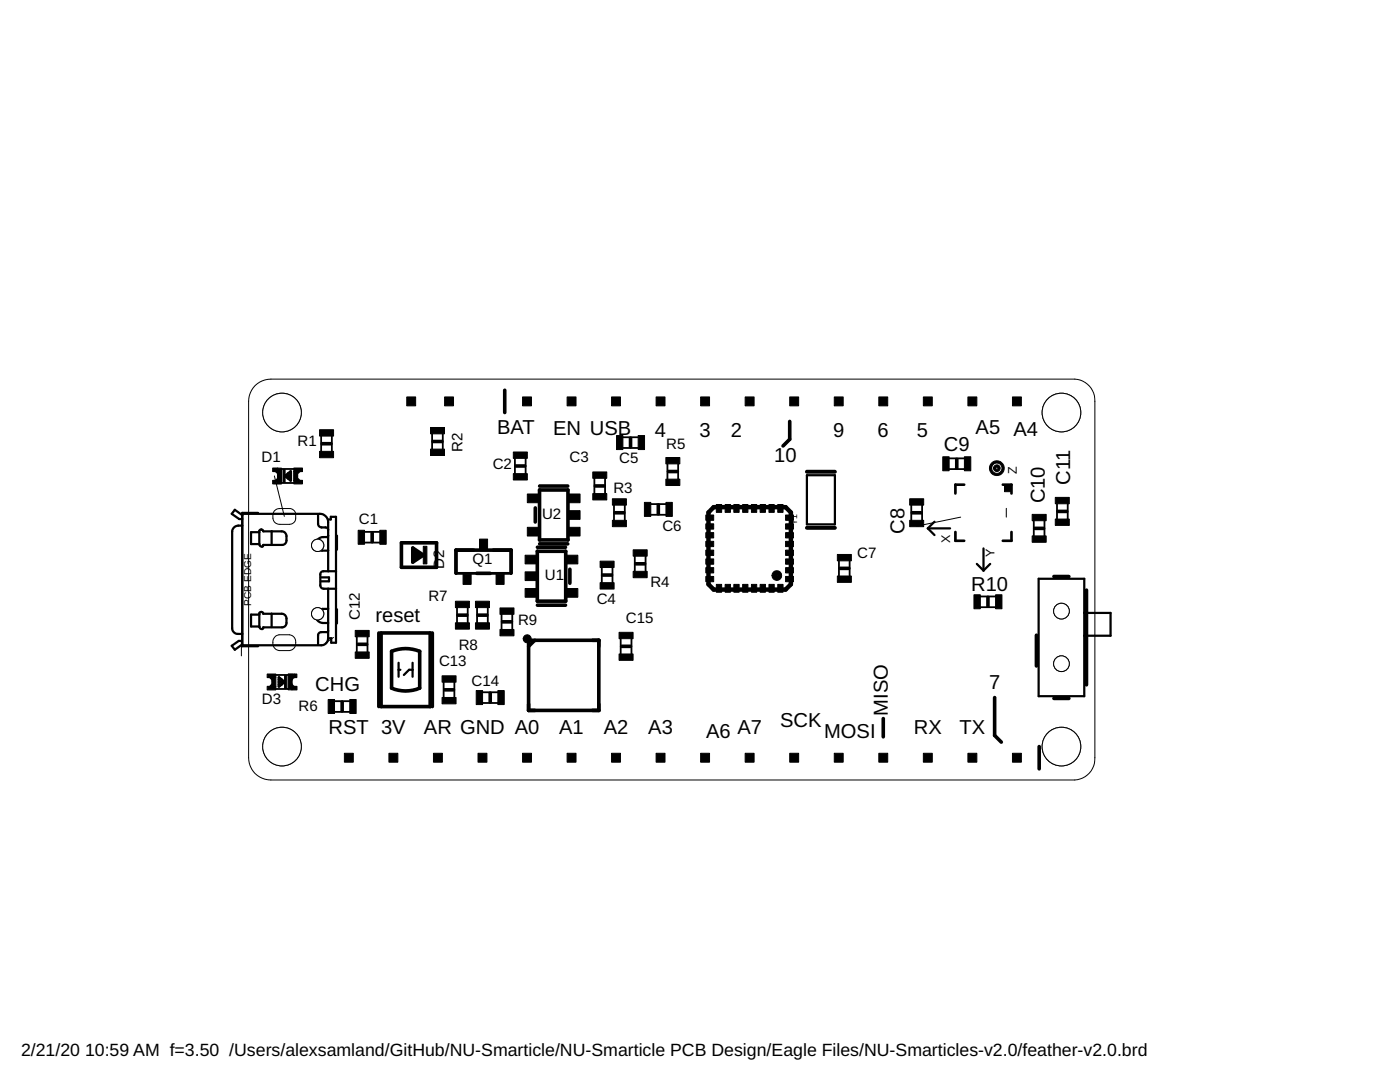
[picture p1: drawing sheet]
<svg xmlns="http://www.w3.org/2000/svg" width="279mm" height="216mm" viewBox="0 0 279 216" stroke-linecap="round" stroke-linejoin="round" font-family="sans-serif">
<g fill="none" stroke="#000" stroke-width=".72">
<path d="M100.7 77.9v4.4M64.3 88.5h1.8M86.4 88.1h1.8M103 93h1.7M107.7 97.8h5.6v9.9h-5.6zM107.7 97h5.6M118.8 97h1.8M125.8 87.4v1.8M133.4 94.1h1.8M157.6 84.1v3.6l-1.3 1.3M190.9 91.7v1.7M74.3 106.3v1.8"/>
<path d="M80.1 108.3h7v4.9h-7zM82.4 109.3l2.1 1.5-2.1 1.4zM82.9 110l1.1 .8-1.1 .7zM82.9 110.8h1M82.9 110.1h.1M91 114.4v-4.6h11v4.6M95.1 114.4h2.7M106.8 101.3v2.9M107.2 110h5.7v10h-5.7zM107.3 109.2h5.6M107.7 108.5h5.6M113.7 113.6v2.8"/>
<path d="M120.3 114.7h1.7M122.7 102.3h1.8M126.9 112.5h1.8M131.4 100.8v1.7M167.6 113.4h1.8M182.1 102.3h1.7M197.2 119.2v1.8M206.5 105.4h1.8M210.3 115h3M211.1 102h1.8M216.8 117.8v18.9M71.4 128.6h1.8"/>
<path d="M75.6 126.3v14.7M76.1 126.3h9.8v14.7h-9.8zM78.1 130a7.4 7.4 0 0 1 5.7 0v7.3a7.2 7.2 0 0 1-5.7 0zM86.3 126.3v14.7M88.7 137.6h1.8M91.4 122.7h1.8M95.4 122.7h1.8M97.8 138.3v1.8M100.3 124.1h1.8M105.5 127.8h14v14h-14zM106.7 127.8l-1.2 1.2M107.3 120.8h5.6"/>
<path d="M124.1 129h1.7M198.5 139.2v7.5l1.3 1.4M206.8 126.7v6.2M210.3 139.4h3M68.3 140.1v1.8M176.3 143.4v3.6M207.4 149v4.4"/>
</g>
<g fill="#000" stroke="#000" stroke-width=".2">
<path d="M81.2 79.2h1.8v1.8h-1.8zM88.7 79.2h1.8v1.8h-1.8zM104.3 79.2h1.8v1.8h-1.8zM113.2 79.2h1.8v1.8h-1.8zM122 79.2h1.8v1.8h-1.8zM130.9 79.2h1.8v1.8h-1.8zM139.8 79.2h1.8v1.8h-1.8zM148.7 79.2h1.8v1.8h-1.8zM157.6 79.2h1.8v1.8h-1.8zM166.5 79.2h1.8v1.8h-1.8zM175.4 79.2h1.8v1.8h-1.8zM184.3 79.2h1.8v1.8h-1.8z"/>
<path d="M193.2 79.2h1.7v1.8h-1.7zM202.1 79.2h1.7v1.8h-1.7zM54.4 95.8h.5v.8h-.5zM54.4 93.4h1.1v.7h-1.1zM54.9 96.4h1.3v.1h-1.3zM55.3 95.8h.2v.1h-.2zM55.4 93.4h.8v3.1h-.8zM56.5 93.6h.4v2.7h-.4zM58.6 94h.8v1.9h-.8zM58.6 95.8h1.8v.8h-1.8zM58.6 93.4h1.8v.7h-1.8zM59.3 95.6h.4v.3h-.4z"/>
<path d="M59.3 94h.4v.4h-.4zM63.8 90.1h2.8v1.2h-2.8zM63.8 85.7h2.8v1.3h-2.8zM85.9 89.6h2.8v1.3h-2.8zM85.9 85.3h2.8v1.3h-2.8zM102.4 94.5h2.8v1.3h-2.8zM102.4 90.2h2.8v1.3h-2.8zM105.2 98.6h2.3v1.7h-2.3zM113.5 98.6h2.3v1.7h-2.3zM118.3 94.2h2.8v1.2h-2.8zM118.3 98.5h2.8v1.3h-2.8zM122.2 99.5h2.8v1.3h-2.8z"/>
<path d="M123 86.9h1.3v2.8h-1.3zM127.4 86.9h1.2v2.8h-1.2zM132.9 95.6h2.8v1.3h-2.8zM132.9 91.3h2.8v1.3h-2.8zM181.5 99.5h2.8v1.3h-2.8zM188.2 91.1h1.2v2.8h-1.2zM192.5 91.1h1.2v2.8h-1.2zM200.5 96.7h1.4v1.4h-1.4zM210.6 99.3h2.8v1.2h-2.8zM71.5 105.8h1.2v2.8h-1.2zM75.8 105.8h1.3v2.8h-1.3zM84.5 109h.7v3.5h-.7z"/>
<path d="M90.9 120h2.8v1.2h-2.8zM92.4 114.6h1.6v2h-1.6zM94.9 120h2.8v1.2h-2.8zM95.7 107.6h1.6v2h-1.6zM99 114.6h1.6v2h-1.6zM104.8 110.8h2.3v1.7h-2.3zM104.8 114.1h2.3v1.7h-2.3zM104.8 117.4h2.3v1.8h-2.3zM105.2 105.2h2.3v1.8h-2.3zM113 117.4h2.3v1.8h-2.3zM113 110.8h2.3v1.7h-2.3zM113.5 105.2h2.3v1.8h-2.3z"/>
<path d="M113.5 101.9h2.3v1.7h-2.3zM119.8 112h2.8v1.2h-2.8zM119.8 116.3h2.8v1.2h-2.8zM122.2 103.8h2.8v1.3h-2.8zM126.4 114h2.8v1.3h-2.8zM126.4 109.7h2.8v1.3h-2.8zM128.6 100.2h1.3v2.8h-1.3zM132.9 100.2h1.3v2.8h-1.3zM140.9 102.8h1.5v1h-1.5zM140.9 104.5h1.5v1.1h-1.5zM140.9 106.3h1.5v1h-1.5zM140.9 108h1.5v1.1h-1.5z"/>
<path d="M140.9 109.8h1.5v1h-1.5zM140.9 111.5h1.5v1.1h-1.5zM140.9 113.3h1.5v1h-1.5zM140.9 115h1.5v1.1h-1.5zM143 100.7h1v1.5h-1zM143 116.6h1v1.6h-1zM144.7 100.7h1.1v1.5h-1.1zM144.7 116.6h1.1v1.6h-1.1zM146.5 100.7h1v1.5h-1zM146.5 116.6h1v1.6h-1zM148.2 100.7h1.1v1.5h-1.1zM148.2 116.6h1.1v1.6h-1.1z"/>
<path d="M150 100.7h1v1.5h-1zM150 116.6h1v1.6h-1zM151.7 100.7h1.1v1.5h-1.1zM151.7 116.6h1.1v1.6h-1.1zM153.5 100.7h1v1.5h-1zM153.5 116.6h1v1.6h-1zM155.2 100.7h1.1v1.5h-1.1zM155.2 116.6h1.1v1.6h-1.1zM156.8 115h1.5v1.1h-1.5zM156.8 113.3h1.5v1h-1.5zM156.8 111.5h1.5v1.1h-1.5zM156.8 109.8h1.5v1h-1.5z"/>
<path d="M156.8 108h1.5v1.1h-1.5zM156.8 106.3h1.5v1h-1.5zM156.8 104.5h1.5v1.1h-1.5zM156.8 102.8h1.5v1h-1.5zM167.1 110.6h2.8v1.3h-2.8zM167.1 114.9h2.8v1.3h-2.8zM181.5 103.8h2.8v1.3h-2.8zM194.4 118.7h1.2v2.8h-1.2zM198.7 118.7h1.3v2.8h-1.3zM206 106.9h2.8v1.3h-2.8zM206 102.6h2.8v1.3h-2.8zM210.6 103.6h2.8v1.2h-2.8z"/>
<path d="M53.3 134.5h1.8v.7h-1.8zM53.3 136.9h1.8v.8h-1.8zM54 135.1h.4v.4h-.4zM54 136.7h.4v.3h-.4zM54.3 135.1h.8v1.9h-.8zM56.8 134.7h.4v2.7h-.4zM57.5 134.5h.8v3.1h-.8zM57.5 134.5h1.3v.2h-1.3zM58.2 135.1h.2v.2h-.2zM58.2 136.9h1.1v.8h-1.1zM58.7 134.5h.5v.7h-.5zM65.5 139.6h1.3v2.8h-1.3z"/>
<path d="M69.8 139.6h1.3v2.8h-1.3zM70.9 125.8h2.8v1.3h-2.8zM70.9 130.1h2.8v1.3h-2.8zM88.2 139.2h2.8v1.2h-2.8zM88.2 134.9h2.8v1.2h-2.8zM90.9 124.3h2.8v1.2h-2.8zM94.9 124.3h2.8v1.2h-2.8zM95 137.8h1.3v2.8h-1.3zM99.4 137.8h1.2v2.8h-1.2zM99.8 125.6h2.8v1.3h-2.8zM99.8 121.3h2.8v1.3h-2.8zM123.5 126.2h2.8v1.2h-2.8z"/>
<path d="M123.5 130.5h2.8v1.3h-2.8zM68.7 150.3h1.8v1.8h-1.8zM77.6 150.3h1.8v1.8h-1.8zM86.5 150.3h1.8v1.8h-1.8zM95.4 150.3h1.8v1.8h-1.8zM104.3 150.3h1.8v1.8h-1.8zM113.2 150.3h1.8v1.8h-1.8zM122 150.3h1.8v1.8h-1.8zM130.9 150.3h1.8v1.8h-1.8zM139.8 150.3h1.8v1.8h-1.8zM148.7 150.3h1.8v1.8h-1.8zM157.6 150.3h1.8v1.8h-1.8z"/>
<path d="M166.5 150.3h1.8v1.8h-1.8zM175.4 150.3h1.8v1.8h-1.8zM184.3 150.3h1.8v1.8h-1.8zM193.2 150.3h1.7v1.8h-1.7zM202.1 150.3h1.7v1.8h-1.7z"/>
</g>
<path d="M56.9 95l1.1-.9v1.8zM56.9 95h1.1M57.5 95.5h.5M57.6 94.4h.4M91 109.8v4.6h11v-4.6M55.7 135.2l1.1 .9-1.1 .9zM55.7 136.6h.5M55.7 136.1h1.1M55.7 135.6h.4" fill="none" stroke="#000" stroke-width=".55"/>
<g fill="#000" stroke="#000" stroke-width=".2">
<path d="M55 95.9a.34 .34 0 0 1 .5 .2 .34 .34 0 0 1-.2 .4 .34 .34 0 0 1-.4-.3h.1a.18 .18 0 0 1 .3-.2 .17 .17 0 0 1 0 .3 .17 .17 0 0 1-.2 0l-.2-.1z" fill-rule="evenodd"/>
<path d="M197.9 92.4a1.48 1.48 0 0 1 2.3 .3 1.48 1.48 0 0 1-.9 2.2 1.48 1.48 0 0 1-1.8-1.5h.4a1.03 1.03 0 0 1 1.4-1 1.03 1.03 0 0 1 .3 1.8 1.03 1.03 0 0 1-1.6-.5l-.1-.3h-.4v-.4z" fill-rule="evenodd"/>
<path d="M198.5 92.9a.67 .67 0 0 1 1 .2 .67 .67 0 0 1-.4 1 .67 .67 0 0 1-.8-.7h.4a.22 .22 0 0 1 .3-.2 .22 .22 0 0 1 .1 .4 .22 .22 0 0 1-.4-.1l-.4-.1z" fill-rule="evenodd"/>
<path d="M154.3 114.2a.97 .97 0 0 1 1.6 .1 .97 .97 0 0 1-.6 1.5 .97 .97 0 0 1-1.2-.9l1-.1v.1h-1z" fill-rule="evenodd"/>
<path d="M58.2 134.7a.35 .35 0 0 1 .5-.1 .35 .35 0 0 1-.1 .6 .35 .35 0 0 1-.5-.3h.2a.17 .17 0 0 1 .2-.2 .17 .17 0 0 1 .1 .3 .17 .17 0 0 1-.3-.1h-.2z" fill-rule="evenodd"/>
<path d="M104.7 126.9a.8 .8 0 0 1 1.2 .2 .8 .8 0 0 1-.5 1.1 .8 .8 0 0 1-1-.7l.9-.1v.1h-.9z" fill-rule="evenodd"/>
</g>
<g fill="none" stroke="#000" stroke-width=".44">
<path d="M161 94.8h5.6v9.8h-5.6zM48.3 102.5h15.5a1.66 1.66 0 0 1 1.7 1.7v9.8M48.3 104.9a1.46 1.46 0 0 0-2 1.2v19.2l.1 .6 .4 .3a1.87 1.87 0 0 0 1.5 .3M48.3 102.8l-1.4-1.1-.7 .8 1.5 1.1h.6M51.5 102.3h-3.2v26.6h3.2M51.8 106.2h-1.7v2.4h1.7a.4 .4 0 0 0 .2 .5 .4 .4 0 0 0 .5-.4h3.8l.6-.2a1.57 1.57 0 0 0 .3-1.5l-.3-.7-.4-.3h-4a.4 .4 0 0 0-.3-.3 .4 .4 0 0 0-.4 .2v2.7M54.2 106v2.6M63.5 102.6v1.9l.1 .4 .4 .3 1.1 .1 .4 .4M64 115.2h1.7v.8h-1.7M65.5 106.9l-.2 .2a1.76 1.76 0 0 0-2.3 1.5l.2 .6 .3 .4a2.47 2.47 0 0 0 2 .3M65.5 117.5v9.9M65.6 103.7h.4v-.6h1.1v25.1h-1v-.8h-.6"/>
<path d="M67.1 114h-2.8l-.3 .2-.1 .4v2.2l.3 .5 .4 .2h2.5M67.2 106.9v2.8M185.2 105.4h4.4M185.2 105.4l1.3 1.4M186.5 104.1l-1.3 1.3M194.9 112.5l1.4 1.4M196.3 109.4v4.5M197.6 112.5l-1.3 1.4M207.3 115.5h9.1v23.4h-9.1zM48.2 127.9h-.6l-1.4 1 .7 .7 1.4-1M51.8 122.6h-1.7v2.4h1.7a.4 .4 0 0 0 .2 .5 .4 .4 0 0 0 .5-.3h3.8l.6-.3a1.57 1.57 0 0 0 .3-1.5l-.3-.7-.4-.2h-4a.4 .4 0 0 0-.3-.4 .4 .4 0 0 0-.4 .3v2.7M54.2 122.5v2.6"/>
<path d="M65.5 127.4a1.39 1.39 0 0 1-1.4 1.4h-15.8M65.5 121.5a1.91 1.91 0 0 0-2.3 .8 1.41 1.41 0 0 0 1.2 2h1.1M65.5 125.9l-.2 .2h-1.2l-.5 .3-.1 .3v2M67.2 121.6v2.8M79.5 132.2v2.8M79.5 133.6h.4M82.3 132.2v2.8M82.3 133.6h-.7l-1 1.1M216.4 122.3h5.2v4.6h-5.2"/>
</g>
<path d="M142.4 101.2h14.4l1 1.1v14.3l-1 1h-14.4l-1-1v-14.3z" fill="none" stroke="#000" stroke-width=".89"/>
<path d="M192.4 96.7h-1.7v1.8M200.1 96.7h1.8v1.8M190.7 106.2v1.7h1.7M201.9 106.2v1.7h-1.8" fill="none" stroke="#000" stroke-width=".53"/>
<path d="M161 94.1h5.6M161 105.3h5.6" fill="none" stroke="#000" stroke-width=".78"/>
<g fill="none" stroke="#000" stroke-width=".36">
<path d="M54.6 93.9a1.05 1.05 0 0 1 1 1.1 1.05 1.05 0 0 1-1 1M56.1 96.4h2.5M56.2 93.6h2.4M64.1 87v3M66.2 87v3M86.2 86.6v3M88.4 86.6v3M102.8 91.5v3M104.9 91.5v3M118.6 95.4v3.1M120.8 95.4v3.1M124.3 87.2h3"/>
<path d="M124.3 89.4h3M133.2 92.6v3M135.3 92.6v3M189.4 93.6h3M189.4 91.5h3M72.8 108.3h3M72.8 106.1h3M120.1 113.2v3.1M122.2 113.2v3.1M122.5 100.8v3M124.7 100.8v3M126.7 111v3"/>
<path d="M128.8 111v3M129.9 102.7h3M129.9 100.6h3M167.4 111.9v3M169.6 111.9v3M181.9 100.8v3M184 100.8v3M195.6 119h3.1M206.3 103.9v3M208.4 103.9v3M210.9 100.5v3M213.1 100.5v3"/>
<path d="M55.1 134.7h2.5M55.1 137.5h2.4M59.1 135a1.05 1.05 0 0 0-1 1.1 1.05 1.05 0 0 0 1 1M66.8 139.9h3M71.2 127.1v3M73.3 127.1v3M88.5 136.1v3M90.7 136.1v3M91.2 121.2v3.1M93.3 121.2v3.1M95.2 121.2v3.1M96.3 138.1h3.1"/>
<path d="M97.3 121.2v3.1M100.1 122.6v3M102.2 122.6v3M123.9 127.5v3M126 127.5v3M195.6 121.2h3.1M66.8 142h3M96.3 140.3h3.1"/>
</g>
<g fill="none" stroke="#000" stroke-width=".2">
<path d="M50.9 76.9l.9-.7a4.4 4.4 0 0 1 2.3-.6h160.4a4.2 4.2 0 0 1 4 4.5v71.1a4.2 4.2 0 0 1-4 4.4h-160.4a4.4 4.4 0 0 1-4.5-4.4v-71.1a4.6 4.6 0 0 1 1.3-3.2zM54.8 95l1.9 8M60.3 94a.96 .96 0 0 0-1 1 .96 .96 0 0 0 1 .9M191.7 103.2l-8.8 1.8M200.8 101.4v1.8M48.2 127.9v3M53.4 135.1a.96 .96 0 0 1 1 1 .96 .96 0 0 1-1 1M66.5 127.2l-1.5 1"/>
<circle cx="211.8" cy="149" r="3.9"/>
</g>
<circle cx="211.8" cy="149" r="3.9" fill="#fff" stroke="#000" stroke-width=".2"/>
<circle cx="211.8" cy="82.3" r="3.9" fill="none" stroke="#000" stroke-width=".2"/>
<circle cx="211.8" cy="82.3" r="3.9" fill="#fff" stroke="#000" stroke-width=".2"/>
<circle cx="56.3" cy="149" r="3.9" fill="none" stroke="#000" stroke-width=".2"/>
<circle cx="56.3" cy="149" r="3.9" fill="#fff" stroke="#000" stroke-width=".2"/>
<circle cx="56.3" cy="82.3" r="3.9" fill="none" stroke="#000" stroke-width=".2"/>
<circle cx="56.3" cy="82.3" r="3.9" fill="#fff" stroke="#000" stroke-width=".2"/>
<g fill="none" stroke="#000" stroke-width=".2">
<path d="M54.8 101.9l.8-.4h2.2a1.4 1.4 0 0 1 1.2 1.9l-.1 .5-.6 .6-2.4 .1a1.6 1.6 0 0 1-1.5-1 1.6 1.6 0 0 1 .4-1.7zM54.9 127.1l.8-.4h2.1a1.63 1.63 0 0 1 1.2 1.5 1.63 1.63 0 0 1-1.2 1.6h-2.1a1.62 1.62 0 0 1-.8-2.7z"/>
<circle cx="63.4" cy="108.8" r="1.23"/>
</g>
<circle cx="63.4" cy="108.8" r="1.23" fill="#fff" stroke="#000" stroke-width=".2"/>
<circle cx="63.4" cy="122.5" r="1.23" fill="none" stroke="#000" stroke-width=".2"/>
<circle cx="63.4" cy="122.5" r="1.23" fill="#fff" stroke="#000" stroke-width=".2"/>
<circle cx="211.8" cy="121.9" r="1.57" fill="none" stroke="#000" stroke-width=".2"/>
<circle cx="211.8" cy="121.9" r="1.57" fill="#fff" stroke="#000" stroke-width=".2"/>
<circle cx="211.8" cy="132.4" r="1.57" fill="none" stroke="#000" stroke-width=".2"/>
<circle cx="211.8" cy="132.4" r="1.57" fill="#fff" stroke="#000" stroke-width=".2"/>
<g font-size="4">
<text x="99.2" y="86.6">BAT</text>
<text x="110.4" y="86.7">EN USB</text>
<text x="130.7" y="87.3">4</text>
<text x="139.6" y="87.3">3</text>
<text x="145.8" y="87.3">2</text>
<text x="166.3" y="87.3">9</text>
<text x="175.2" y="87.3">6</text>
<text x="183" y="87.1">5</text>
<text x="188.4" y="89.9">C9</text>
<text x="194.7" y="86.7">A5 A4</text>
<text x="154.5" y="92.2">10</text>
<text x="208.5" y="100.5" transform="rotate(-90 208.5 100.5)">C10</text>
<text x="213.6" y="96.8" transform="rotate(-90 213.6 96.8)">C11</text>
<text x="180.5" y="106.5" transform="rotate(-90 180.5 106.5)">C8</text>
<text x="193.8" y="117.9">R10</text>
<text x="74.9" y="124.1">reset</text>
<text x="62.9" y="137.9">CHG</text>
<text x="197.4" y="137.5">7</text>
<text x="177.2" y="142.8" transform="rotate(-90 177.2 142.8)">MISO</text>
<text x="65.6" y="146.4">RST 3V</text>
<text x="84.6" y="146.4">AR GND A0</text>
<text x="111.6" y="146.4">A1</text>
<text x="120.5" y="146.4">A2</text>
<text x="129.4" y="146.4">A3</text>
<text x="140.9" y="147.3">A6 A7</text>
<text x="155.7" y="145.1">SCK</text>
<text x="164.5" y="147.3">MOSI</text>
<text x="182.4" y="146.4">RX</text>
<text x="191.5" y="146.4">TX</text>
</g>
<g font-size="3.5">
<text x="4.2" y="210.7">2/21/20</text>
<text x="17" y="210.7">10:59 AM f=3.50 /Users/alexsamland/GitHub/NU-Smarticle/NU-Smarticle PCB Design/Eagle Files/NU-Smarticles-v2.0/feather-v2.0.brd</text>
</g>
<g font-size="3">
<text x="59.4" y="89">R1</text>
<text x="132.9" y="89.6">R5</text>
<text x="52.2" y="92.2">D1</text>
<text x="92.3" y="90.2" transform="rotate(-90 92.3 90.2)">R2</text>
<text x="98.3" y="93.5">C2</text>
<text x="113.7" y="92.2">C3</text>
<text x="123.6" y="92.3">C5</text>
<text x="122.4" y="98.4">R3</text>
<text x="71.6" y="104.5">C1</text>
<text x="108.2" y="103.6">U2</text>
<text x="132.2" y="106">C6</text>
<text x="88.6" y="113.5" transform="rotate(-90 88.6 113.5)">D2</text>
<text x="94.3" y="112.5">Q1</text>
<text x="171.1" y="111.3">C7</text>
<text x="85.5" y="120">R7</text>
<text x="108.8" y="115.6">U1</text>
<text x="129.8" y="117">R4</text>
<text x="71.8" y="123.7" transform="rotate(-90 71.8 123.7)">C12</text>
<text x="103.4" y="124.6">R9</text>
<text x="119.1" y="120.4">C4</text>
<text x="124.9" y="124.2">C15</text>
<text x="91.5" y="129.7">R8</text>
<text x="87.6" y="133">C13</text>
<text x="94.1" y="136.9">C14</text>
<text x="52.3" y="140.5">D3</text>
<text x="59.6" y="141.9">R6</text>
</g>
<g font-size="2.5">
<text x="202.9" y="94.5" transform="rotate(-90 202.9 94.5)">Z</text>
<text x="189.6" y="108.4" transform="rotate(-90 189.6 108.4)">X</text>
<text x="198.5" y="111.1" transform="rotate(-90 198.5 111.1)">Y</text>
</g>
<text font-size="2" x="50.1" y="120.9" transform="rotate(-90 50.1 120.9)">PCB EDGE</text>
<text font-size="1.8" x="159.1" y="104.8" transform="rotate(-90 159.1 104.8)">Y1</text>
</svg>
